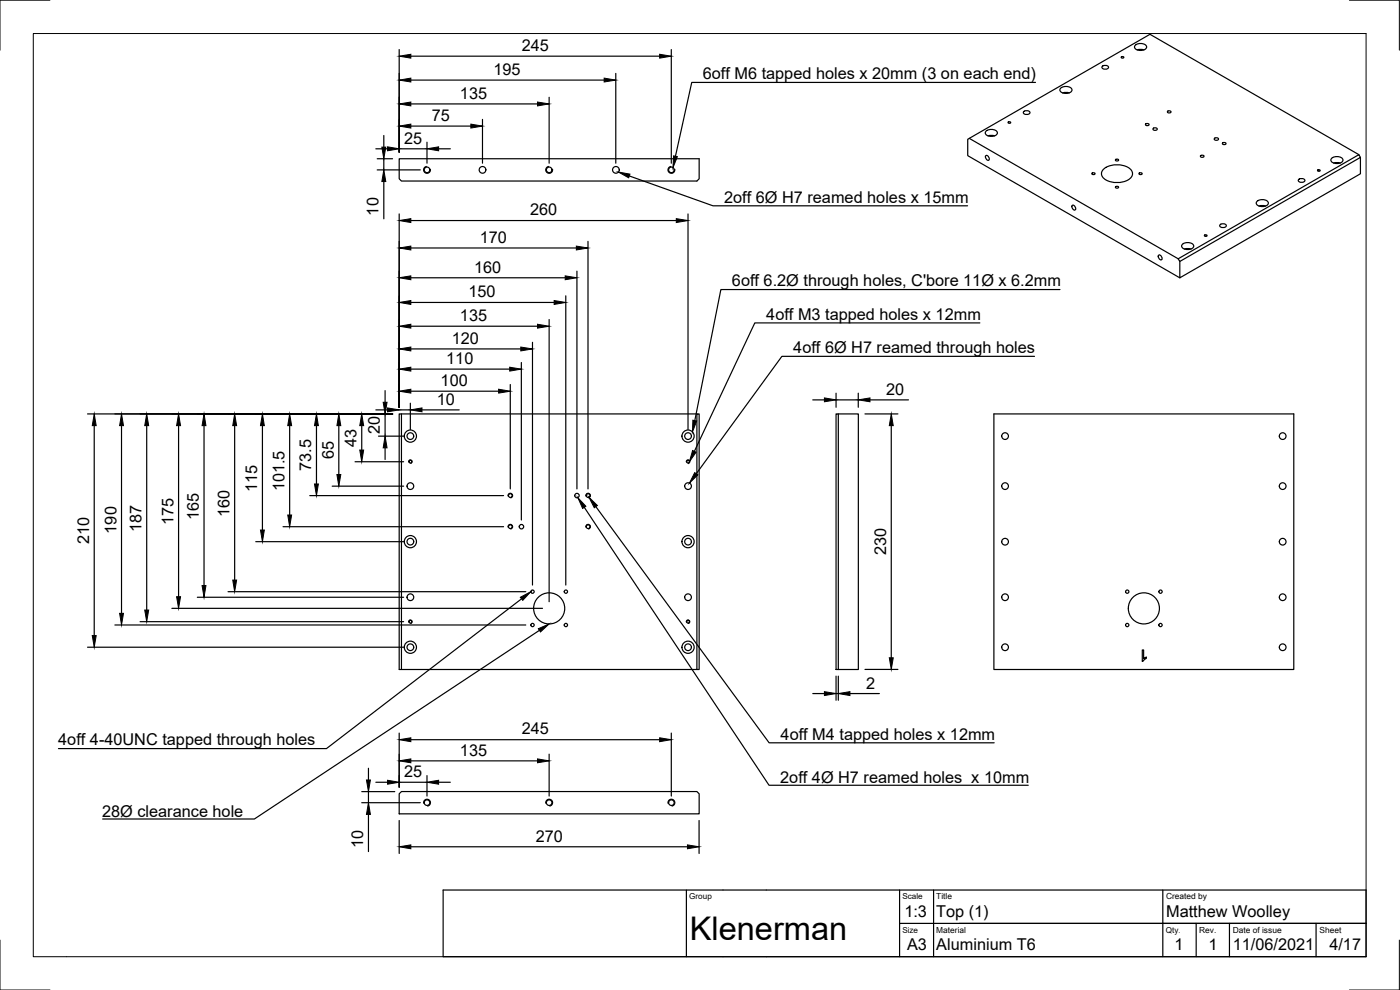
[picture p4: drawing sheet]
<svg xmlns="http://www.w3.org/2000/svg" width="420mm" height="297mm" viewBox="0 0 420 297" stroke-linecap="round" stroke-linejoin="round" font-family="sans-serif">
<!-- layer: Visible -->
<g fill="none" stroke="#000" stroke-width=".36">
<path d="M330.8 20l.5-.3h.8l.6 .5a1.16 1.16 0 0 1-2 0zM336.6 17h.4l.3 .3-.5 .1-.3-.1zM340.7 13.6a2.42 2.42 0 0 1 3.4 .3 1.91 1.91 0 0 1-2.7 1.1 .91 .91 0 0 1-.7-1.4zM341.3 15l1.2-.2 .8 .2M295.9 39.4a2.42 2.42 0 0 1 3.4 .3 1.91 1.91 0 0 1-2.7 1.1 .91 .91 0 0 1-.7-1.4zM302.6 36.6l.4-.1 .3 .3-.5 .2-.3-.2zM307.2 33.6l.5-.4h.8l.6 .6a1.16 1.16 0 0 1-2 0zM318.3 26.5a2.42 2.42 0 0 1 3.4 .3 1.91 1.91 0 0 1-2.7 1.1 .91 .91 0 0 1-.7-1.4zM318.9 27.9l1.2-.2 .8 .2M343.9 37.1h.5l.5 .4-.7 .2-.4-.2zM346.2 38.5l.7-.1 .4 .2a.67 .67 0 0 1-.6 .5 .67 .67 0 0 1-.7-.5zM350.5 33.3l.5-.1 .4 .5-.7 .2-.4-.2z"/>
<path d="M119.8 47.6h90v6l-.7 .7h-88.6l-.7-.7zM290.9 41.5l54.2-31.2 62.7 36.1M295.9 46.6a.86 .86 0 0 1 .8 .6 .86 .86 0 0 1-.1 .9l-.8-.8zM296.5 40.8l1.2-.2 .8 .2M327.8 51.9l.5-.1 .3 .4-.6 .2-.3-.2zM331.3 50.6a6.6 6.6 0 0 1 8.3 .5 1.94 1.94 0 0 1-1.1 2.9 6.7 6.7 0 0 1-7.6-.9 1.74 1.74 0 0 1 .4-2.5zM334.9 47.8l.5-.1 .3 .4-.6 .2-.4-.2zM334.9 56l.5-.1 .3 .3-.6 .2-.4-.2zM341.9 51.9l.5-.1 .4 .4-.6 .2-.4-.2zM360.4 46.6h.5l.4 .4-.6 .2-.4-.2zM364.6 41.4h.7l.4 .2a.67 .67 0 0 1-.6 .5 .67 .67 0 0 1-.7-.5zM367 42.8h.5l.4 .4-.6 .2-.4-.2z"/>
<path d="M389.7 53.9l.5-.3h.8l.6 .5a1.16 1.16 0 0 1-2 0zM395.5 51l.4-.1 .3 .3-.5 .2-.3-.2zM399.6 47.6a2.42 2.42 0 0 1 3.4 .3 1.91 1.91 0 0 1-2.7 1 .91 .91 0 0 1-.7-1.3zM400.2 48.9l.8-.1 1.2 .1M408.3 47.2v4.9l-54.2 31.3v-4.9M321.8 61.6a.86 .86 0 0 1 .9 .5 .86 .86 0 0 1-.2 1l-.8-.9zM347.8 76.5a.86 .86 0 0 1 .8 .5 .86 .86 0 0 1-.2 1l-.8-.8zM353.6 77.6l54.2-31.2 .5 .8-54.2 31.3zM353.6 77.6l-62.7-36.1-.5 .3v4.9l63.7 36.7M354.8 73.4a2.42 2.42 0 0 1 3.4 .3 1.91 1.91 0 0 1-2.7 1 .91 .91 0 0 1-.7-1.3zM355.4 74.7l1.2-.1 .8 .1M361.6 70.5h.4l.3 .3-.5 .1-.3-.1z"/>
<path d="M366.1 67.5l.6-.3h.7l.6 .5a1.16 1.16 0 0 1-2 0zM377.2 60.5a2.42 2.42 0 0 1 3.4 .3 1.91 1.91 0 0 1-2.7 1 .91 .91 0 0 1-.7-1.3zM377.8 61.8l.8-.1 1.2 .1M120.5 124.2h88.6M250.9 124.2h.7v76.7h-.7zM251.6 124.2h6v76.7h-6M298.3 124.2h90v76.7h-90zM342.8 195h.4v2.6l.8-.5v.4l-.9 .9h-.3zM120.5 200.9v-76.7h-.7v76.7h90v-76.7h-.7v76.7M119.8 238.2l.7-.7h88.6l.7 .7v6h-90z"/>
<circle cx="128.2" cy="51" r=".84"/>
<circle cx="144.8" cy="51" r="1.01"/>
<circle cx="164.8" cy="51" r=".84"/>
<circle cx="184.8" cy="51" r="1.01"/>
<circle cx="201.5" cy="51" r=".84"/>
<circle cx="123.2" cy="130.8" r="1.01"/>
<circle cx="123.2" cy="138.5" r=".41"/>
<circle cx="123.2" cy="130.8" r="1.83"/>
<circle cx="206.5" cy="130.8" r="1.01"/>
<circle cx="206.5" cy="138.5" r=".41"/>
<circle cx="206.5" cy="130.8" r="1.83"/>
<circle cx="301.6" cy="130.8" r="1.01"/>
<circle cx="384.9" cy="130.8" r="1.01"/>
<circle cx="123.2" cy="145.9" r="1.01"/>
<circle cx="153.2" cy="148.7" r=".56"/>
<circle cx="153.2" cy="158" r=".56"/>
<circle cx="156.5" cy="158" r=".67"/>
<circle cx="173.2" cy="148.7" r=".67"/>
<circle cx="176.5" cy="148.7" r=".56"/>
<circle cx="176.5" cy="158" r=".56"/>
<circle cx="206.5" cy="145.9" r="1.01"/>
<circle cx="301.6" cy="145.9" r="1.01"/>
<circle cx="384.9" cy="145.9" r="1.01"/>
<circle cx="123.2" cy="162.5" r="1.01"/>
<circle cx="123.2" cy="179.2" r="1.01"/>
<circle cx="123.2" cy="162.5" r="1.83"/>
<circle cx="159.8" cy="177.5" r=".5"/>
<circle cx="169.8" cy="177.5" r=".5"/>
<circle cx="206.5" cy="162.5" r="1.01"/>
<circle cx="206.5" cy="179.2" r="1.01"/>
<circle cx="206.5" cy="162.5" r="1.83"/>
<circle cx="301.6" cy="179.2" r="1.01"/>
<circle cx="301.6" cy="162.5" r="1.01"/>
<circle cx="338.3" cy="177.5" r=".5"/>
<circle cx="348.3" cy="177.5" r=".5"/>
<circle cx="384.9" cy="179.2" r="1.01"/>
<circle cx="384.9" cy="162.5" r="1.01"/>
<circle cx="123.2" cy="194.2" r="1.01"/>
<circle cx="123.2" cy="186.5" r=".41"/>
<circle cx="123.2" cy="194.2" r="1.83"/>
<circle cx="159.8" cy="187.5" r=".5"/>
<circle cx="164.8" cy="182.5" r="4.7"/>
<circle cx="169.8" cy="187.5" r=".5"/>
<circle cx="206.5" cy="194.2" r="1.01"/>
<circle cx="206.5" cy="186.5" r=".41"/>
<circle cx="206.5" cy="194.2" r="1.83"/>
<circle cx="301.6" cy="194.2" r="1.01"/>
<circle cx="338.3" cy="187.5" r=".5"/>
<circle cx="343.3" cy="182.5" r="4.7"/>
<circle cx="348.3" cy="187.5" r=".5"/>
<circle cx="384.9" cy="194.2" r="1.01"/>
<circle cx="128.2" cy="240.8" r=".84"/>
<circle cx="164.8" cy="240.8" r=".84"/>
<circle cx="201.5" cy="240.8" r=".84"/>
</g>
<!-- layer: Visible Narrow -->
<g fill="none" stroke="#000" stroke-width=".36">
<path d="M128 50a1.03 1.03 0 0 0-.9 1.1 1.03 1.03 0 0 0 1.2 .9 1.03 1.03 0 0 0 .9-1.2M164.6 50a1.03 1.03 0 0 0-.8 1.1 1.03 1.03 0 0 0 1.2 .9 1.03 1.03 0 0 0 .8-1.2M201.3 50a1.03 1.03 0 0 0-.8 1.1 1.03 1.03 0 0 0 1.2 .9 1.03 1.03 0 0 0 .8-1.2M122.6 138.6a.52 .52 0 0 1 .5-.6 .52 .52 0 0 1 .6 .4 .52 .52 0 0 1-.5 .6M206 138.6a.52 .52 0 0 1 .4-.6 .52 .52 0 0 1 .6 .4 .52 .52 0 0 1-.4 .6M152.5 158.1a.69 .69 0 0 1 .5-.8 .69 .69 0 0 1 .8 .6 .69 .69 0 0 1-.5 .8M152.5 148.8a.69 .69 0 0 1 .5-.8 .69 .69 0 0 1 .8 .6 .69 .69 0 0 1-.5 .8M175.8 148.8a.69 .69 0 0 1 .6-.8 .69 .69 0 0 1 .8 .6 .69 .69 0 0 1-.6 .8M175.8 158.1a.69 .69 0 0 1 .6-.8 .69 .69 0 0 1 .8 .6 .69 .69 0 0 1-.6 .8M122.6 186.6a.52 .52 0 0 1 .5-.6 .52 .52 0 0 1 .6 .4 .52 .52 0 0 1-.5 .6M206 186.6a.52 .52 0 0 1 .4-.6 .52 .52 0 0 1 .6 .4 .52 .52 0 0 1-.4 .6M127.1 241a1.03 1.03 0 0 1 .9-1.2 1.03 1.03 0 0 1 1.2 .9 1.03 1.03 0 0 1-.9 1.1"/>
<path d="M163.8 241a1.03 1.03 0 0 1 .8-1.2 1.03 1.03 0 0 1 1.2 .9 1.03 1.03 0 0 1-.8 1.1M200.5 241a1.03 1.03 0 0 1 .8-1.2 1.03 1.03 0 0 1 1.2 .9 1.03 1.03 0 0 1-.8 1.1"/>
</g>
<!-- layer: Border -->
<path d="M10 10.1h400v276.9h-400zM15 .1h-15v15M405 .1h15v15M0 282.1v14.9h15M420 282.1v14.9h-15" fill="none" stroke="#000" stroke-width=".3"/>
<!-- layer: TitleBlock -->
<path d="M133 267h277v20h-277zM206 267v20M270 277.1h140h-122M270 267v20M280.2 267v20M349 267v20M359 277.1v9.9M369 277.1v9.9M395 277.1v9.9" fill="none" stroke="#000" stroke-width=".36"/>
<!-- layer: Dimensions -->
<g fill="none" stroke="#000" stroke-width=".36">
<path d="M119.8 14.9v30.7M123.3 16.9h74.7M201.5 14.9v34.1M123.3 37.8h18M123.3 31.2h38M123.3 24h58M144.8 35.8v13.2M164.8 29.2v19.8M184.8 22v27M112.8 44.6h3.5M113.2 47.6h4.6M113.2 51h12.9"/>
<path d="M115.2 40.6v3.5M115.2 47.6v3.4M115.2 54.5v11.1M119.8 44.6h8.3M128.1 42.7v6.3M131.6 44.6h3.5M119.8 64.2v58M123.3 74.4h49.7M123.3 66.2h79.7M176.5 72.4v74.3M206.5 64.2v64.7M123.3 97.9h38"/>
<path d="M123.3 90.7h43M123.3 83.3h46.3M164.8 95.9v84.6M169.8 88.8v86.7M173.1 81.4v65.3M115.6 117.2v3.5M123.3 117.4h26.3M123.3 110.8h29.7M123.3 104.7h33M153.1 115.4v31.3M156.5 108.8v47.2M159.8 102.7v72.8"/>
<path d="M243.9 120h3.5M250.9 118v4.2M250.9 120h6.7M257.6 118v4.2M261.1 120h11.5M26.3 124.2h91.5M28.3 127.7v63M36.5 127.7v56.3M44 127.7v55.3M53.6 127.7v51.3M61.2 127.7v48M70.4 127.7v46.3"/>
<path d="M78.8 127.7v31.3M86.9 127.7v26.8M95 127.7v17.5M101.7 127.7v14.7M106.6 138.5h14.5M108.6 127.7v7.3M112.8 123h3.5M113.6 130.9h7.5M115.6 124.2v6.7M115.6 134.4v3.5M119.8 123h3.3M123.1 121v7.9"/>
<path d="M126.6 123h11.2M259.6 124.2h9.9M267.5 127.7v69.7M84.9 158h66.2M93 148.7h58.1M99.7 145.9h21.4M59.2 179.2h61.9M68.4 177.5h89.4M76.8 162.5h44.3M26.3 194.2h94.8M34.5 187.5h123.3M42 186.5h79.1"/>
<path d="M51.6 182.5h111.2M119.8 219.9v16.3M201.5 219.9v19M243.9 208.1h3.5M250.9 202.9v7.2M250.9 208.1h.7M251.6 202.9v7.2M255.1 208.1h8.8M259.6 200.9h9.9M108.6 237.5h9.9M110.6 230.5v3.5M110.6 237.5v3.3"/>
<path d="M112.8 234.7h3.5M119.8 234.7h8.3M123.3 228.3h38M123.3 221.9h74.7M128.1 232.7v6.2M131.6 234.7h3.5M164.8 226.3v12.6M108.6 240.8h17.5M110.6 244.4v11.1M119.8 246.2v9.9M123.3 254.1h83M209.8 246.2v9.9"/>
</g>
<g fill="#000" stroke="#000" stroke-width=".3">
<path d="M119.8 16.9l3.5-.6v1.1zM198 16.3l3.5 .6-3.5 .5zM119.8 37.8l3.5-.6v1.2zM119.8 31.2l3.5-.6v1.2zM119.8 24l3.5-.6v1.2zM141.3 37.2l3.5 .6-3.5 .6zM161.3 30.6l3.5 .6-3.5 .6zM181.3 23.4l3.5 .6-3.5 .6zM114.6 44.1h1.2l-.6 3.5zM115.2 51l.6 3.5h-1.2zM116.3 44.1l3.5 .5-3.5 .6zM128.1 44.6l3.5-.5v1.1z"/>
<path d="M119.8 74.4l3.5-.6v1.2zM119.8 66.2l3.5-.6v1.2zM173 73.8l3.5 .6-3.5 .6zM203 65.6l3.5 .6-3.5 .6zM119.8 97.9l3.5-.6v1.2zM119.8 90.7l3.5-.5v1.1zM119.8 83.3l3.5-.5v1.1zM161.3 97.3l3.5 .6-3.5 .6zM166.3 90.2l3.5 .5-3.5 .6zM169.6 82.8l3.5 .5-3.5 .6zM119.8 117.4l3.5-.6v1.1zM119.8 110.8l3.5-.6v1.1z"/>
<path d="M119.8 104.7l3.5-.6v1.2zM149.6 116.8l3.5 .6-3.5 .5zM153 110.2l3.5 .6-3.5 .5zM156.3 104.1l3.5 .6-3.5 .6zM247.4 119.4l3.5 .6-3.5 .6zM257.6 120l3.5-.6v1.2zM28.3 124.2l.6 3.5h-1.2zM36.5 124.2l.6 3.5h-1.2zM44 124.2l.6 3.5h-1.2zM53.6 124.2l.6 3.5h-1.2zM61.2 124.2l.6 3.5h-1.2zM70.4 124.2l.6 3.5h-1.2z"/>
<path d="M78.8 124.2l.5 3.5h-1.1zM86.9 124.2l.6 3.5h-1.1zM95 124.2l.5 3.5h-1.1zM101.7 124.2l.6 3.5h-1.2zM108.6 124.2l.5 3.5h-1.1zM108 135h1.1l-.5 3.5zM115 120.7h1.2l-.6 3.5zM115.6 130.9l.6 3.5h-1.2zM116.3 122.4l3.5 .6-3.5 .6zM123.1 123l3.5-.6v1.2zM267.5 124.2l.6 3.5h-1.2zM78.2 159h1.1l-.5 3.5z"/>
<path d="M86.4 154.5h1.1l-.6 3.5zM94.4 145.2h1.1l-.5 3.5zM101.1 142.4h1.2l-.6 3.5zM53 179h1.2l-.6 3.5zM60.6 175.7h1.2l-.6 3.5zM69.8 174h1.2l-.6 3.5zM27.7 190.7h1.2l-.6 3.5zM35.9 184h1.2l-.6 3.5zM43.4 183h1.2l-.6 3.5zM266.9 197.4h1.2l-.6 3.5zM247.4 207.5l3.5 .6-3.5 .6zM251.6 208.1l3.5-.6v1.2z"/>
<path d="M110 234h1.2l-.6 3.5zM116.3 234.1l3.5 .6-3.5 .6zM119.8 228.3l3.5-.6v1.2zM119.8 221.9l3.5-.5v1.1zM128.1 234.7l3.5-.6v1.2zM161.3 227.7l3.5 .6-3.5 .6zM198 221.4l3.5 .5-3.5 .6zM110.6 240.8l.6 3.6h-1.2zM119.8 254.1l3.5-.6v1.2zM206.3 253.5l3.5 .6-3.5 .6z"/>
</g>
<!-- layer: Annotations -->
<path d="M185.6 51.6l3.5 .6-.4 1.1zM202.1 46.8l1.2 .2-1.3 3.3zM207.9 135.2l1 .5-2 2.9zM207.9 126.1l1.2 .2-1.3 3.3zM173.4 149.3l2.4 2.6-.9 .7zM176.7 149.2l2.6 2.5-.9 .6zM208.5 141.8l.9 .7-2.5 2.5zM156.2 179.2l3.1-1.7-2.4 2.6zM161.6 188.6l3.2-1.4-2.6 2.4z" fill="#000" stroke="#000" stroke-width=".3"/>
<path d="M310.8 24.7h-103.2l-4.9 22.2M188.9 52.8l25.1 9h76.4M294.1 96.9h-67.6l-18.1 38.5M318.1 86.9h-101.8l-7.8 39.3M310.5 106.9h-75.8l-25.7 35.2M175.3 152.2l55.5 83.4h77.8M178.8 152l52 70.9h67.6M156.5 179.7l-58.5 44.9h-80.5M161.9 189.1l-85.6 56.6h-45.5" fill="none" stroke="#000" stroke-width=".36"/>
<text font-size="9.8" x="207" y="282.1">Klenerman</text>
<g font-size="4.9">
<text x="156.6" y="15.3">245</text>
<text x="148.1" y="22.5">195</text>
<text x="210.9" y="23.7">6off M6 tapped holes x 20mm (3 on each end)</text>
<text x="138" y="29.6">135</text>
<text x="129.6" y="36.3">75</text>
<text x="121.3" y="43.1">25</text>
<text x="113.6" y="64.7" transform="rotate(-90 113.6 64.7)">10</text>
<text x="159.1" y="64.6">260</text>
<text x="217.3" y="61.1">2off 6Ø H7 reamed holes x 15mm</text>
<text x="144" y="72.9">170</text>
<text x="142.3" y="81.8">160</text>
<text x="140.6" y="89.2">150</text>
<text x="219.7" y="85.8">6off 6.2Ø through holes, C'bore 11Ø x 6.2mm</text>
<text x="230" y="95.9">4off M3 tapped holes x 12mm</text>
<text x="138" y="96.3">135</text>
<text x="135.6" y="103.2">120</text>
<text x="238.1" y="105.9">4off 6Ø H7 reamed through holes</text>
<text x="133.9" y="109.2">110</text>
<text x="132.2" y="115.8">100</text>
<text x="265.9" y="118.4">20</text>
<text x="131.1" y="121.4">10</text>
<text x="114" y="130.2" transform="rotate(-90 114 130.2)">20</text>
<text x="100.1" y="137.7" transform="rotate(-90 100.1 137.7)">65</text>
<text x="107" y="134" transform="rotate(-90 107 134)">43</text>
<text x="93.4" y="141.2" transform="rotate(-90 93.4 141.2)">73.5</text>
<text x="77.2" y="147.6" transform="rotate(-90 77.2 147.6)">115</text>
<text x="85.4" y="147.4" transform="rotate(-90 85.4 147.4)">101.5</text>
<text x="59.7" y="155.9" transform="rotate(-90 59.7 155.9)">165</text>
<text x="68.9" y="155.1" transform="rotate(-90 68.9 155.1)">160</text>
<text x="34.9" y="160.1" transform="rotate(-90 34.9 160.1)">190</text>
<text x="42.5" y="159.6" transform="rotate(-90 42.5 159.6)">187</text>
<text x="52" y="157.6" transform="rotate(-90 52 157.6)">175</text>
<text x="26.7" y="163.2" transform="rotate(-90 26.7 163.2)">210</text>
<text x="265.9" y="166.6" transform="rotate(-90 265.9 166.6)">230</text>
<text x="259.9" y="206.6">2</text>
<text x="156.6" y="220.4">245</text>
<text x="234.3" y="221.9">4off M4 tapped holes x 12mm</text>
<text x="17.5" y="223.6">4off 4-40UNC tapped through holes</text>
<text x="138" y="226.7">135</text>
<text x="121.3" y="233.1">25</text>
<text x="234.2" y="234.9">2off 4Ø H7 reamed holes x 10mm</text>
<text x="30.6" y="245">28Ø clearance hole</text>
<text x="109" y="254.6" transform="rotate(-90 109 254.6)">10</text>
<text x="160.8" y="252.5">270</text>
<text x="271.4" y="275">1:3</text>
<text x="281" y="275">Top (1)</text>
<text x="350" y="275">Matthew Woolley</text>
<text x="272.2" y="285.1">A3</text>
<text x="281" y="285.1">Aluminium T6</text>
<text x="352.4" y="285.1">1</text>
<text x="362.6" y="285.1">1</text>
<text x="370" y="285.1">11/06/2021</text>
<text x="399" y="285.1">4/17</text>
</g>
<g font-size="2.5">
<text x="281" y="269.9">Title</text>
<text x="350" y="269.9">Created by</text>
<text x="281" y="279.9">Material</text>
<text x="359.9" y="279.9">Rev.</text>
<text x="370" y="279.9">Date of issue</text>
<text x="396" y="279.9">Sheet</text>
</g>
<g font-size="2.4">
<text x="206.9" y="269.8">Group</text>
<text x="270.8" y="269.8">Scale</text>
<text x="270.8" y="279.8">Size</text>
<text x="349.9" y="279.8">Qty</text>
</g>
<text font-size="2.1" x="353.7" y="279.8">.</text>
</svg>
